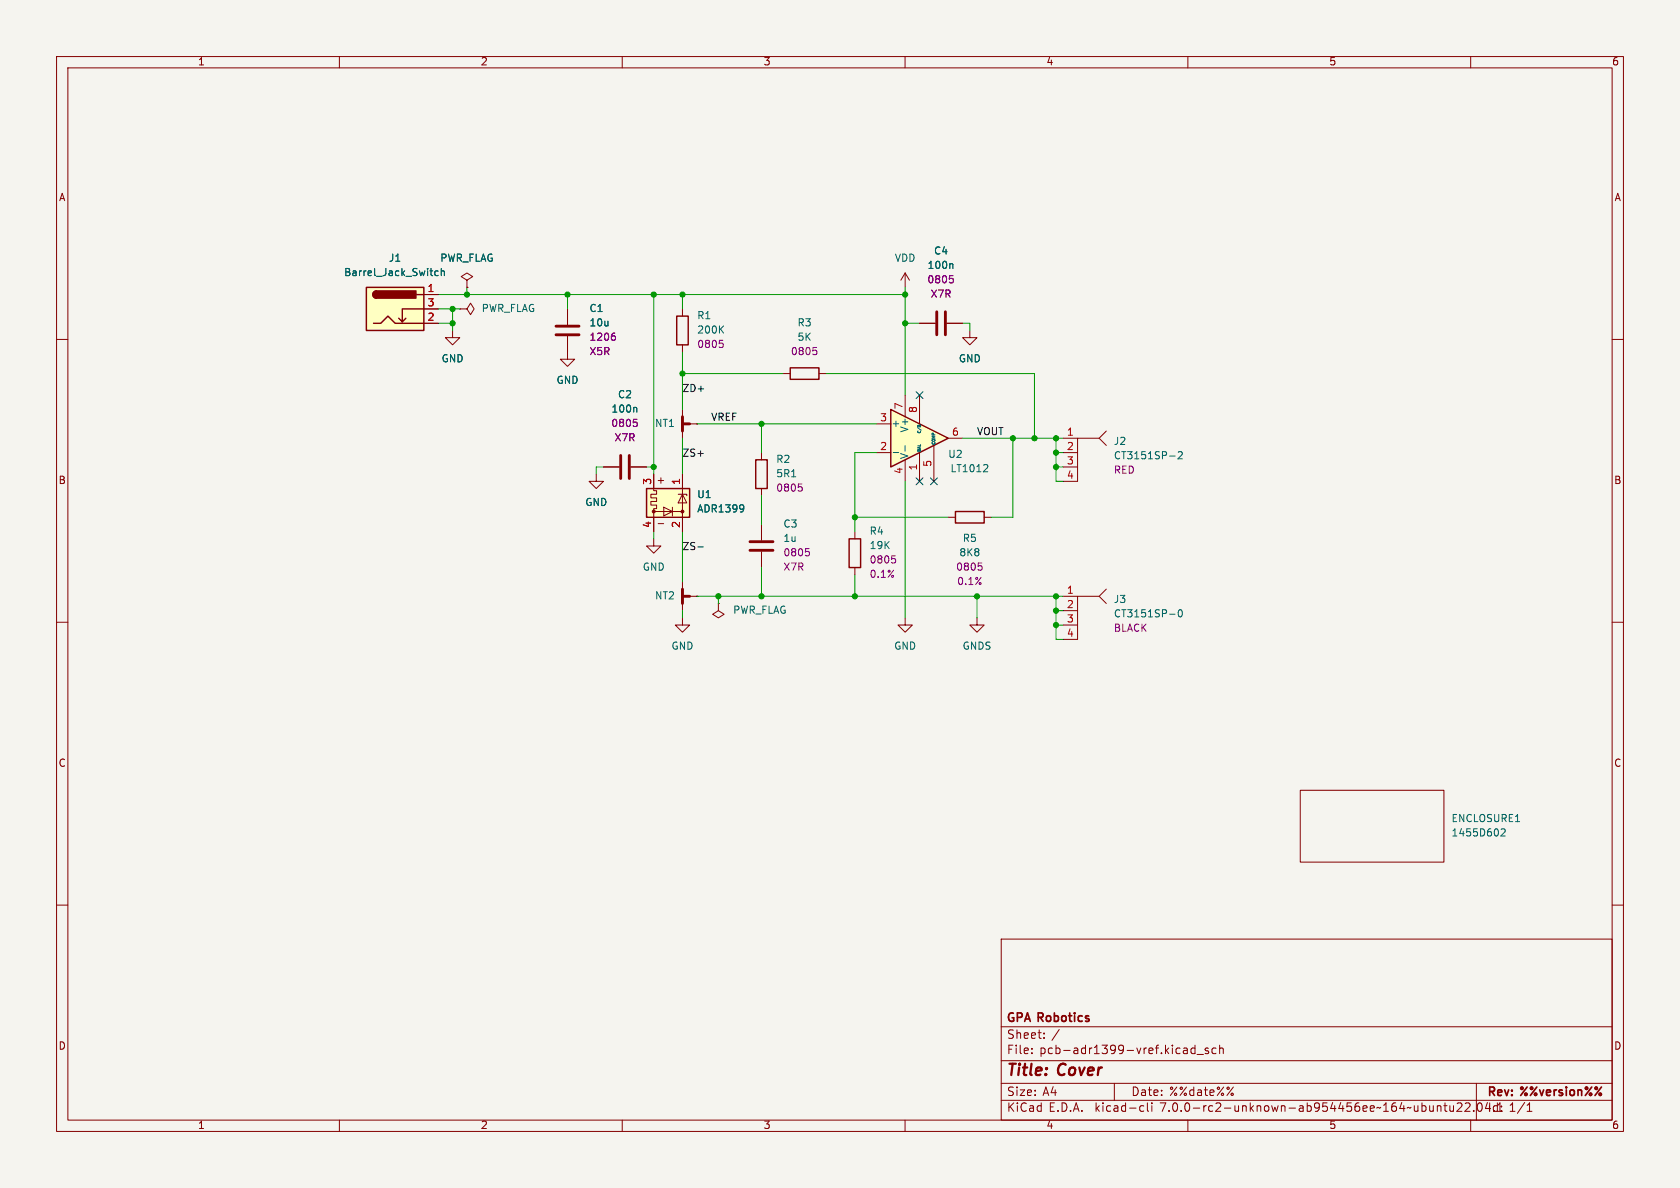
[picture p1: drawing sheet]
<svg xmlns="http://www.w3.org/2000/svg" width="297mm" height="210mm" viewBox="0 0 297 210" stroke-linecap="round" stroke-linejoin="round" font-family="sans-serif">
<path d="M0 0h297v210h-297z" fill="#f5f4ef" stroke="#f5f4ef" stroke-width=".18"/>
<g fill="none" stroke="#840000" stroke-width=".18">
<path d="M10 10h277v190h-277zM12 12h273v186h-273zM60 10v2M110 10v2M160 10v2M210 10v2M260 10v2M10 60h2M74.9 52.1h2.6M74.9 57.2h2.6M74.9 54.6h2.6M120.6 54.6v1.3"/>
<path d="M160 48.3l-.7 1.2M160 48.3v2.5M160 48.3l.8 1.2M162.6 57.2h2.8M167.4 57.2h2.8M171.4 58.4v1.3h1.3l-1.3 1.3-1.2-1.3h1.2M285 60h2M120.6 61v1.2M120.6 72.4v5.1M120.6 74.9h2.6M138.4 66h1.3M144.8 66h1.2"/>
<path d="M188 77.5h2.5M194.3 77.5l1.3 1.2M195.6 76.2l-1.3 1.3h-3.8v7.6h-2.5M115.6 83.8v2.9h.5v.7h-1v.6h1v.6h-1v.7h1v.6h-.5v4.1M115.6 95.3v1.2h1.2l-1.2 1.3-1.3-1.3h1.3M115.6 90.4h5M116.4 92.6h.9M117.3 89.7l1.6 .7-1.6 .8zM118.9 89.7v1.5M119.9 87.4h1.5v.2M120.6 87.4l.8 1.5h-1.5zM120.6 83.8v10.2"/>
<path d="M134.6 80v1.3M134.6 86.4v1.2M134.6 92.7v2.8M134.6 97.5v2.8M151.1 94v1.3M167.6 91.4h1.3M174 91.4h1.3M188 80h2.5M188 82.6h2.5M10 110h2M120.6 109.2v1.3h1.3l-1.3 1.3-1.2-1.3h1.2M120.6 105.4h2.6"/>
<path d="M120.6 102.9v5.1M127 106.7v1.3l1 .6-1 .6-1-.6 1-.6M127 106.7h.1M151.1 100.3v1.3M160 109.2v1.3h1.3l-1.3 1.3-1.3-1.3h1.3M172.7 109.2v1.3h1.3l-1.3 1.3-1.3-1.3h1.3M188 105.4h2.5M188 108h2.5M188 110.5h2.5M194.3 105.4l1.3 1.3M195.6 104.1l-1.3 1.3h-3.8v7.6h-2.5M285 110h2"/>
<path d="M229.9 139.7h25.4v12.7h-25.4zM10 160h2M285 160h2M177 166h108v32h-108zM60 198v2M110 198v2M160 198v2M177 194.5h108M177 191.5h108M177 187.5h108M177 181.5h108M182.4 186.1v.2"/>
<path d="M182.4 185.3v.2M184.6 183.4v.2M184.6 182.6v.2M197 191.5v3M201.8 195.5h.4M202.2 196.4l-.4 .1M202.8 195v1.2l.3 .3M203.6 195v.1M203.6 195.5v1M210 198v2M211.3 184.8v1.5M211.3 185.3h-.5l-.3 .2v.5l.2 .2h.6"/>
<path d="M211.6 186.4h1.2M213.6 185.3h-.3l-.3 .2 .1 .2 .5 .1v.4h-.6M215 185.3h-.5l-.2 .2v.5l.1 .2h.6M215.6 185.4l.2-.1h.4l.1 1M215.6 184.8v1.5M254.3 195.5h.2l.2 .2v.8M255.2 195.5h.6M255.5 195v1.2l.3 .3M256.3 195.5l.1 .9 .3 .1 .3-.2M257 195.5v1M257.6 195.1l.6-.1 .2 .1 .1 .3-1 1.1h1M259 195.1l.6-.1 .2 .1 .1 .3-.9 1.1h.9"/>
<path d="M260 198v2M260.5 196.3v.2M261 191.5v6.5M261.4 195h.1a.82 .82 0 0 1 .6 .6 .82 .82 0 0 1-.3 .8l-.1 .1a.81 .81 0 0 1-.6-.7 .81 .81 0 0 1 .3-.8zM270 196.5h.8M270 195.4l.4-.4v1.5"/>
</g>
<g fill="none" stroke="#840000" stroke-width=".25">
<path d="M64.8 50.8h10.1v7.6h-10.1zM66 57.2h1.3l1.3-1.3 1.2 1.3h5.1M66.5 51.4a.64 .64 0 0 0-.6 .7 .64 .64 0 0 0 .6 .6M71.8 56.3l-.7 .6M73.7 52.1h1.2M74.9 54.6h-3.8v2.3l-.6-.6M119.6 55.9h2.1v5.1h-2.1zM120.6 73.7v2.5M123.2 74.9h.1M139.7 65h5.1v2.1h-5.1zM114.3 86.4h7.6v5h-7.6zM133.6 81.3h2v5.1h-2z"/>
<path d="M150.1 95.3h2v5h-2zM168.9 90.4h5.1v2.1h-5.1zM120.6 104.1v2.6M123.2 105.4h.1"/>
</g>
<g fill="none" stroke="#840084" stroke-width=".18">
<path d="M167.9 48.7h.6M168.3 49.2l.2 .3v.3l-.2 .2M127.2 60.2h.6M127.6 60.6l.3 .3v.3l-.3 .2M143.8 61.4h.6M144.2 61.9l.2 .3v.3l-.2 .2M141.2 85.6h.6M141.6 86l.2 .3v.3l-.2 .2M142.4 97h.6M142.9 97.5l.2 .2v.3l-.2 .3M157.7 98.3h.6M158.1 98.7l.2 .3v.3l-.2 .2"/>
<path d="M173 99.5h.6M173.4 100l.2 .3v.3l-.2 .2"/>
</g>
<g fill="#ffffc2" stroke="#ffffc2" stroke-width=".18">
<path d="M64.8 50.8h10.1v7.6h-10.1z"/>
<path d="M114.3 86.4h7.6v5h-7.6z"/>
</g>
<g fill="#840000" stroke="#840000" stroke-width=".25">
<path d="M66.1 51.6l.4-.2v1.3a.64 .64 0 0 1-.5-.4 .64 .64 0 0 1 .1-.7z"/>
<path d="M66.5 51.4h7v1.3h-7z"/>
</g>
<path d="M77.5 47.9h-.4l-.2 .2 .1 .6h.5M78 48l.2-.1h.3l.1 .8M78 47.5v1.2M168.3 46.6l.2 .2v.7M208.3 80l.5-.2 .2 .4-.8 .9h.8M131.4 89.3v.1a1.07 1.07 0 0 1-.1 1M131.5 89.8l-.1 .2M206.8 80.6h.9M206.8 108.6h.9M208.4 107.9l.2-.1a.68 .68 0 0 1 .4 .6 .68 .68 0 0 1-.4 .7l-.2-.2-.1-.3zM265.4 146.6l.5-.1 .2 .4-.8 .9h.8" fill="none" stroke="#006464" stroke-width=".18"/>
<path d="M165.6 55.1v4.1M167.1 55.1v4.1M120.6 73.7v2.5M120.6 74.9h1.3M132.6 97.3h4.1M132.6 95.8h4.1M120.6 104.1v2.6M120.6 105.4h1.3" fill="none" stroke="#840000" stroke-width=".51"/>
<g fill="#840000" stroke="#840000" stroke-width=".18">
<circle cx="115.6" cy="90.4" r=".25"/>
<circle cx="120.6" cy="90.4" r=".25"/>
</g>
<path d="M157.5 72.4l10.1 5.1-10.1 5.1z" fill="#ffffc2"/>
<path d="M157.5 72.4l10.1 5.1-10.1 5.1z" fill="none" stroke="#840000" stroke-width=".25"/>
<g fill="none" stroke="#840000" stroke-width=".18">
<path d="M74.9 52.1h2.6M74.9 57.2h2.6M74.9 54.6h2.6M80 58.4v1.3h1.3l-1.3 1.3-1.3-1.3h1.3M81.3 54.6h1.2l.7-1 .6 1-.6 1-.7-1M81.3 54.6h.1M82.5 49.5l1.1-.6-1.1-.6-1 .6 1 .6v1.3M82.5 50.8h.1M100.3 59.4v4.1h1.3l-1.3 1.3-1.2-1.3h1.2M100.3 54.6v2.8M162.6 57.2h2.8M167.4 57.2h2.8"/>
<path d="M154.9 74.9h2.6M160 69.9v3.8M162.6 69.9v5M165.1 78.7v6.4M167.6 77.5h2.6M105.4 83.8v1.3h-1.3l1.3 1.3 1.3-1.3h-1.3M106.7 82.6h2.8M111.5 82.6h2.8M115.6 83.8v2.6M115.6 91.4v2.6M120.6 83.8v2.6M120.6 91.4v2.6"/>
<path d="M154.9 80h2.6M160 81.3v3.8M162.6 80v5.1"/>
</g>
<g fill="none" stroke="#006464" stroke-width=".18">
<path d="M77.5 47.9h-.4l-.2 .2 .1 .6h.5M78 48l.2-.1h.3l.1 .8M78 47.5v1.2M168.3 46.6l.2 .2v.7M112.4 72l.2 .2v.7M157.9 80h1M160 78.8v1M162.2 75.6l.7 .4M162.2 78.8h.5M162.3 79.5l-.1 .3h.5M162.3 75.2h.4v.2h-.5zM162.5 75.3v.1"/>
<path d="M162.7 79l-.5 .2 .5 .1M131.4 89.3v.1a1.07 1.07 0 0 1-.1 1M131.5 89.8l-.1 .2M174.4 82.1l.2 .3v.3l-.8 .7h.8"/>
</g>
<path d="M98.3 59.2h4.1M98.3 57.7h4.1M109.7 80.5v4.1M111.3 80.5v4.1" fill="none" stroke="#840000" stroke-width=".51"/>
<path d="M108.4 58.9h.3M108.6 59.4l.2 .2v.3l-.2 .3M167.9 48.7h.6M168.3 49.2l.2 .3v.3l-.2 .2M112 74.1h.6M112.4 74.6l.3 .3v.3l-.3 .2" fill="none" stroke="#840084" stroke-width=".18"/>
<path d="M123.4 96.7h.9" fill="none" stroke="#0f0f0f" stroke-width=".18"/>
<g fill="none" stroke="#009600" stroke-width=".18">
<path d="M77.5 54.6h3.8M77.5 52.1h82.5M77.5 57.2h2.5M80 54.6v3.8M82.5 50.8v1.3M100.3 52.1v2.5M115.6 52.1v31.7M120.6 52.1v2.5M160 57.2h2.6M160 50.8v19.1M170.2 57.2h1.2v1.2M120.6 66h17.8"/>
<path d="M120.6 62.2v10.2M120.6 77.5v6.3M123.2 74.9h31.7M134.6 74.9v5.1M146 66h36.9v11.5M170.2 77.5h17.8M179.1 77.5v13.9h-3.8M186.7 77.5v7.6h1.3M106.7 82.6h-1.3v1.2M114.3 82.6h1.3M115.6 94v1.3M120.6 94v8.9"/>
<path d="M134.6 87.6v5.1M151.1 91.4h16.5M154.9 80h-3.8v14M160 85.1v24.1M186.7 82.6h1.3M186.7 80h1.3M120.6 108v1.2M123.2 105.4h64.8M127 105.4v1.3M134.6 100.3v5.1M151.1 101.6v3.8M172.7 105.4v3.8"/>
<path d="M186.7 105.4v7.6h1.3M186.7 108h1.3M186.7 110.5h1.3"/>
</g>
<path d="M162 69.2l1.2 1.3M163.2 69.2l-1.2 1.3M162 84.5l1.2 1.2M163.2 84.5l-1.2 1.2M164.5 84.5l1.2 1.2M165.7 84.5l-1.2 1.2" fill="none" stroke="#000084" stroke-width=".18"/>
<g fill="#009600" stroke="#009600" stroke-width=".18">
<circle cx="120.6" cy="52.1" r=".46"/>
<circle cx="115.6" cy="52.1" r=".46"/>
<circle cx="80" cy="57.2" r=".46"/>
<circle cx="80" cy="54.6" r=".46"/>
<circle cx="82.5" cy="52.1" r=".46"/>
<circle cx="115.6" cy="82.6" r=".46"/>
<circle cx="100.3" cy="52.1" r=".46"/>
<circle cx="186.7" cy="108" r=".46"/>
<circle cx="186.7" cy="105.4" r=".46"/>
<circle cx="172.7" cy="105.4" r=".46"/>
<circle cx="186.7" cy="110.5" r=".46"/>
<circle cx="186.7" cy="82.6" r=".46"/>
<circle cx="127" cy="105.4" r=".46"/>
<circle cx="160" cy="57.2" r=".46"/>
<circle cx="160" cy="52.1" r=".46"/>
<circle cx="120.6" cy="66" r=".46"/>
<circle cx="134.6" cy="105.4" r=".46"/>
<circle cx="134.6" cy="74.9" r=".46"/>
<circle cx="186.7" cy="77.5" r=".46"/>
<circle cx="179.1" cy="77.5" r=".46"/>
<circle cx="182.9" cy="77.5" r=".46"/>
<circle cx="186.7" cy="80" r=".46"/>
<circle cx="151.1" cy="105.4" r=".46"/>
<circle cx="151.1" cy="91.4" r=".46"/>
</g>
<g font-size="2.8" fill="#840000">
<text x="178" y="190.8">Title:</text>
<text x="187.1" y="190.8">Cover</text>
</g>
<g font-size="2.1" fill="#840000">
<text x="178" y="183.9">Sheet:</text>
<text x="178" y="181.1">GPA Robotics</text>
<text x="185.9" y="183.9">/</text>
<text x="178" y="186.6">File:</text>
<text x="183.8" y="186.6">pcb-adr1399-vref.kicad_sch</text>
<text x="178" y="196.8">KiCad</text>
<text x="178" y="194">Size:</text>
<text x="184.3" y="194">A4</text>
<text x="185.4" y="196.8">E.D.A.</text>
<text x="193.7" y="196.8">kicad-cli</text>
<text x="200" y="194">Date:</text>
<text x="205.2" y="196.8">7.0.0-rc2-unknown-ab954456ee~164~ubuntu22.04.1</text>
<text x="206.7" y="194">%%date%%</text>
<text x="263" y="194.2">Rev:</text>
<text x="263" y="196.8">Id: 1/1</text>
<text x="269" y="194.2">%%version%%</text>
</g>
<g font-size="1.8" fill="#840000">
<text x="35" y="11.8">1</text>
<text x="85" y="11.8">2</text>
<text x="135" y="11.8">3</text>
<text x="185" y="11.8">4</text>
<text x="235" y="11.8">5</text>
<text x="285" y="11.8">6</text>
<text x="10.4" y="35.8">A</text>
<text x="285.4" y="35.8">A</text>
<text x="10.3" y="85.8">B</text>
<text x="116" y="85.8">+</text>
<text x="285.3" y="85.8">B</text>
<text x="10.3" y="135.8">C</text>
<text x="285.3" y="135.8">C</text>
<text x="10.3" y="185.8">D</text>
<text x="285.3" y="185.8">D</text>
<text x="35" y="199.8">1</text>
<text x="85" y="199.8">2</text>
<text x="135" y="199.8">3</text>
<text x="185" y="199.8">4</text>
<text x="235" y="199.8">5</text>
<text x="285" y="199.8">6</text>
</g>
<g font-size="1.8" fill="#006464">
<text x="68.7" y="46.5">J1</text>
<text x="77.8" y="46.5">PWR_FLAG</text>
<text x="158.1" y="46.5">VDD</text>
<text x="163.9" y="47.8">100n</text>
<text x="165.1" y="45.3">C4</text>
<text x="60.8" y="49.1">Barrel_Jack_Switch</text>
<text x="85.1" y="55.4">PWR_FLAG</text>
<text x="104.1" y="55.4">C1</text>
<text x="104.1" y="58">10u</text>
<text x="123.2" y="56.7">R1</text>
<text x="123.2" y="59.2">200K</text>
<text x="140.9" y="58">R3</text>
<text x="78" y="64.3">GND</text>
<text x="140.9" y="60.5">5K</text>
<text x="169.5" y="64.3">GND</text>
<text x="98.3" y="68.1">GND</text>
<text x="109.2" y="70.7">C2</text>
<text x="108" y="73.2">100n</text>
<text x="115.7" y="75.8">NT1</text>
<text x="157.6" y="75.8">+</text>
<text x="160.8" y="76.6" transform="rotate(-90 160.8 76.6)">V+</text>
<text x="137.2" y="82.1">R2</text>
<text x="160.8" y="81.2" transform="rotate(-90 160.8 81.2)">V-</text>
<text x="167.6" y="81.2">U2</text>
<text x="168" y="83.8">LT1012</text>
<text x="196.9" y="78.9">J2</text>
<text x="196.9" y="81.5">CT3151SP-2</text>
<text x="103.4" y="89.7">GND</text>
<text x="123.2" y="88.3">U1</text>
<text x="137.2" y="84.6">5R1</text>
<text x="123.2" y="90.9">ADR1399</text>
<text x="138.4" y="93.5">C3</text>
<text x="153.7" y="94.8">R4</text>
<text x="113.6" y="101.2">GND</text>
<text x="138.4" y="96.1">1u</text>
<text x="153.7" y="97.3">19K</text>
<text x="169.5" y="98.6">8K8</text>
<text x="170.1" y="96.1">R5</text>
<text x="115.7" y="106.2">NT2</text>
<text x="196.9" y="106.9">J3</text>
<text x="129.5" y="108.8">PWR_FLAG</text>
<text x="196.9" y="109.4">CT3151SP-0</text>
<text x="118.7" y="115.1">GND</text>
<text x="158" y="115.1">GND</text>
<text x="170.1" y="115.1">GNDS</text>
<text x="256.5" y="145.6">ENCLOSURE1</text>
<text x="256.5" y="148.1">1455D602</text>
</g>
<g font-size="1.8" fill="#a90000">
<text x="75.5" y="51.8">1</text>
<text x="75.5" y="56.9">2</text>
<text x="75.5" y="54.4">3</text>
<text x="155.5" y="74.7">3</text>
<text x="159.8" y="72.4" transform="rotate(-90 159.8 72.4)">7</text>
<text x="162.3" y="73.1" transform="rotate(-90 162.3 73.1)">8</text>
<text x="168.2" y="77.2">6</text>
<text x="188.6" y="77.2">1</text>
<text x="155.5" y="79.8">2</text>
<text x="159.8" y="83.9" transform="rotate(-90 159.8 83.9)">4</text>
<text x="162.3" y="83.2" transform="rotate(-90 162.3 83.2)">1</text>
<text x="164.8" y="82.6" transform="rotate(-90 164.8 82.6)">5</text>
<text x="188.6" y="79.8">2</text>
<text x="188.6" y="82.3">3</text>
<text x="115.3" y="85.8" transform="rotate(-90 115.3 85.8)">3</text>
<text x="120.4" y="85.8" transform="rotate(-90 120.4 85.8)">1</text>
<text x="188.6" y="84.8">4</text>
<text x="115.3" y="93.4" transform="rotate(-90 115.3 93.4)">4</text>
<text x="120.4" y="93.4" transform="rotate(-90 120.4 93.4)">2</text>
<text x="188.6" y="105.2">1</text>
<text x="188.6" y="107.7">2</text>
<text x="188.6" y="110.2">3</text>
<text x="188.6" y="112.8">4</text>
</g>
<g font-size="1.8" fill="#840084">
<text x="163.9" y="50.4">0805</text>
<text x="164.5" y="52.9">X7R</text>
<text x="104.1" y="60.5">1206</text>
<text x="104.1" y="63.1">X5R</text>
<text x="123.2" y="61.8">0805</text>
<text x="139.8" y="63.1">0805</text>
<text x="108" y="75.8">0805</text>
<text x="108.6" y="78.3">X7R</text>
<text x="137.2" y="87.2">0805</text>
<text x="196.9" y="84">RED</text>
<text x="138.4" y="98.6">0805</text>
<text x="138.4" y="101.2">X7R</text>
<text x="153.7" y="99.9">0805</text>
<text x="169" y="101.2">0805</text>
<text x="153.7" y="102.4">0.1%</text>
<text x="169.1" y="103.7">0.1%</text>
<text x="196.9" y="112">BLACK</text>
</g>
<g font-size="1.8" fill="#0f0f0f">
<text x="120.6" y="69.5">ZD+</text>
<text x="125.7" y="74.6">VREF</text>
<text x="172.7" y="77.1">VOUT</text>
<text x="120.6" y="80.9">ZS+</text>
<text x="120.6" y="97.4">ZS-</text>
</g>
<g font-size=".7" fill="#006464">
<text x="163" y="76.9" transform="rotate(-90 163 76.9)">C/B</text>
<text x="163" y="79.9" transform="rotate(-90 163 79.9)">BAL</text>
<text x="165.5" y="78.6" transform="rotate(-90 165.5 78.6)">COMP</text>
</g>
</svg>
